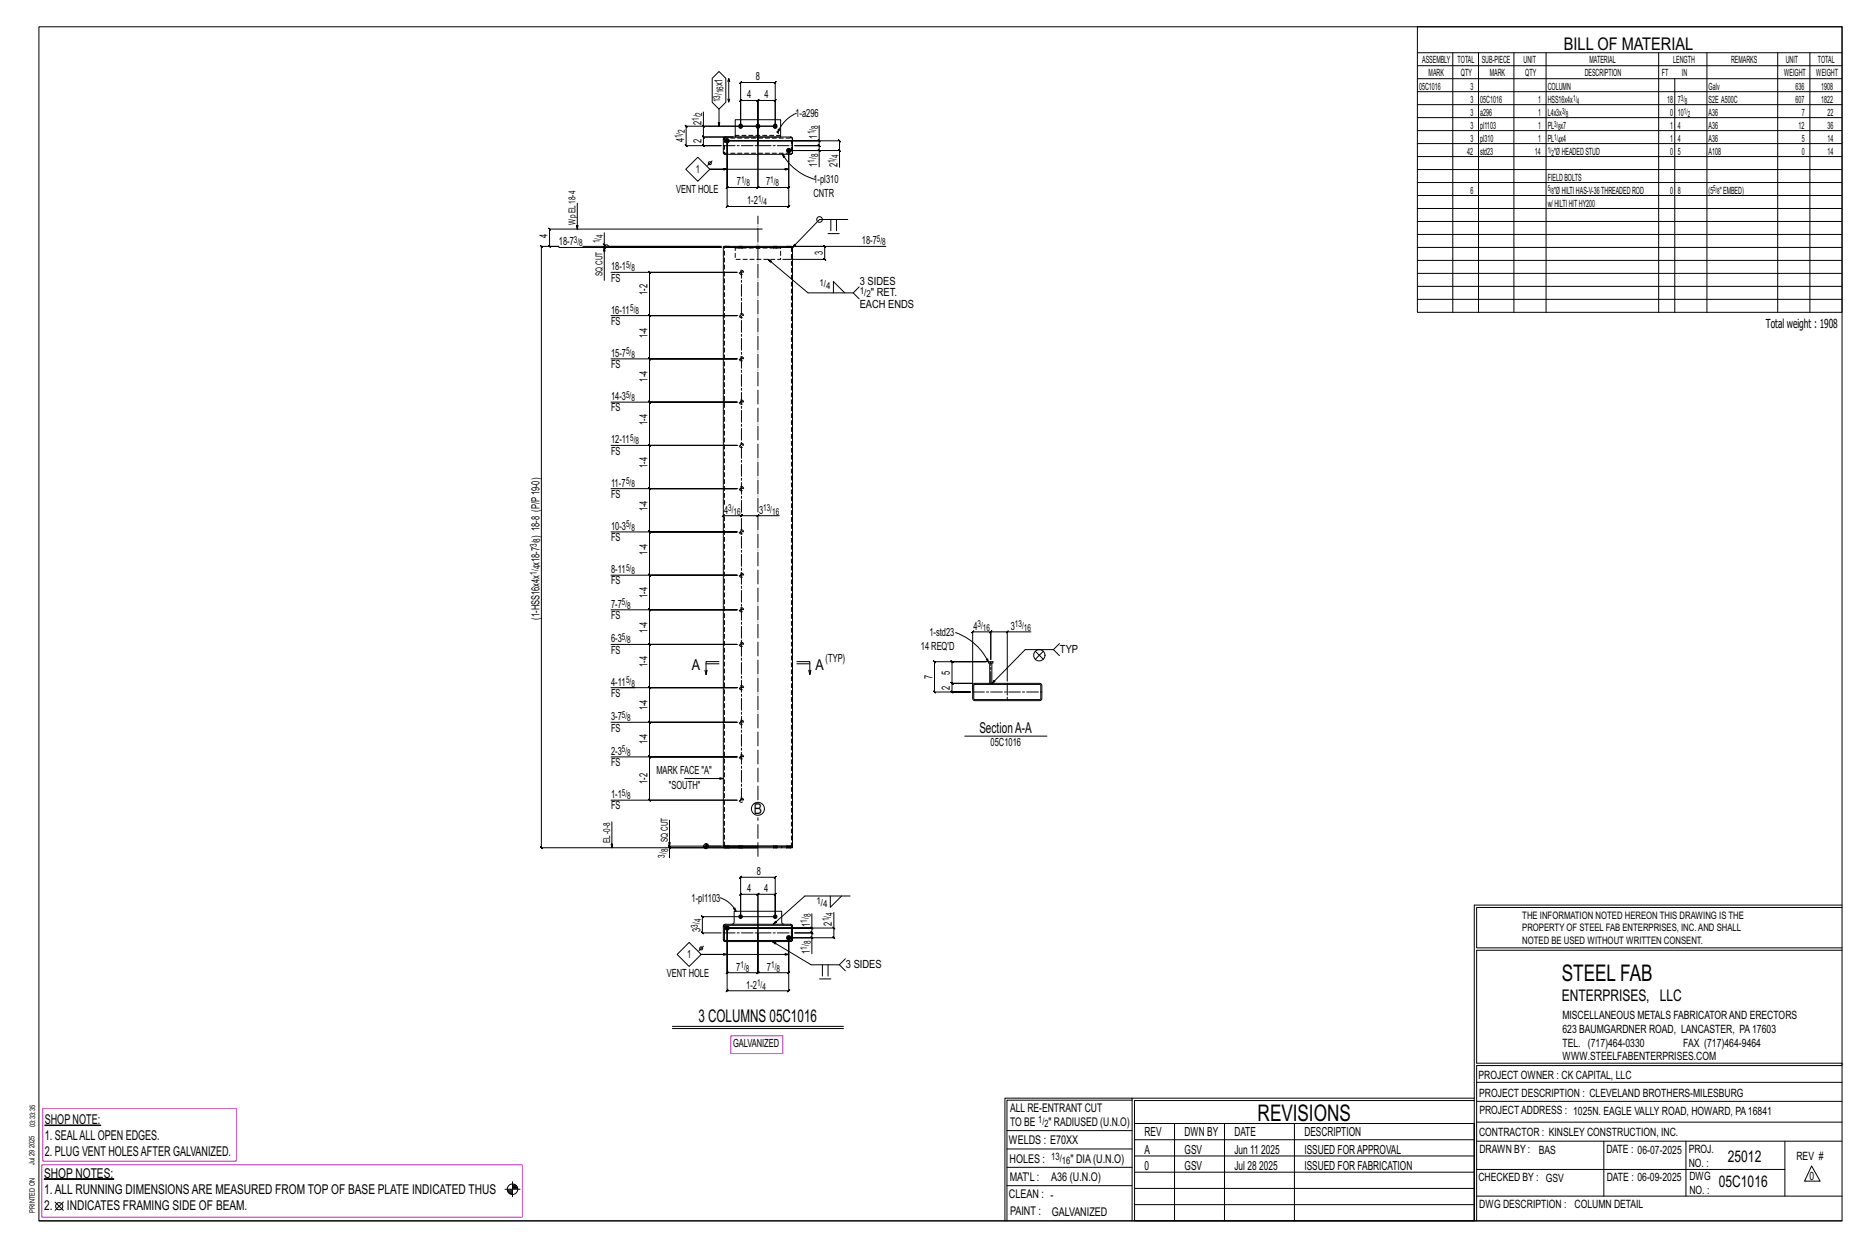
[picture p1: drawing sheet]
<svg xmlns="http://www.w3.org/2000/svg" width="914mm" height="610mm" viewBox="0 0 914 610" stroke-linecap="round" stroke-linejoin="round" font-family="sans-serif">
<g fill="#000" stroke="#000" stroke-width=".49">
<path d="M22 550l27 1zM22 577h34z"/>
<circle cx="356" cy="69" r="1.1"/>
<circle cx="363" cy="62" r="1"/>
<circle cx="371" cy="62" r="1"/>
<circle cx="380" cy="62" r="1"/>
<circle cx="386" cy="74" r="1.1"/>
<circle cx="356" cy="454" r="1.1"/>
<circle cx="363" cy="448" r=".9"/>
<circle cx="379" cy="448" r=".9"/>
<circle cx="386" cy="459" r="1.1"/>
</g>
<g fill="none" stroke="#000" stroke-width=".49">
<path d="M19 13h883v584h-883zM694 13h208v140h-208zM349 38l3-3 3 3v12l-3 3-3-3zM357 38l-1 2M357 40v-2v12M694 26h208M694 32h208M694 39h208M711 26v127M724 26v127M741 26v127M757 26v127"/>
<path d="M812 26v127M820 39v114M836 26v127M870 26v127M886 26v127M344 55v7h35v-13h1l-1 1v-1h-8h1l-1 1v-1v22v-22h1l-1 1v-1h-8l-1 1 1-1v13v-22l-1 1 1-1h16v1l1-1h-1v22h-43l-1-1 1 1v9h-1l1 1v-1h17h-9l1 1-1-1v-4l1 1-1-1h15h-15l1 1-1-1v-5M352 53v9M356 48l1 2v-2M360 59h22v8h-22zM390 55a17 17 0 0 0-9 10M694 45h208M694 51h208"/>
<path d="M694 58h208M344 61l1 1zM349 79l-3 2M354 74l1 1M355 75v1M355 67l-1 1v6l1 2h32l1-2v-6M356 69v23h-1l1-1v1h15l1-1-1 1v-21v21l1-1-1 1h15l1-1-1 1v-18v27h1l-1 1v-1h-30l-1 1 1-1zM380 65h1M381 65h.1M381 63h1l-1 2zM383 75l1 2zM383 75a27 27 0 0 0 16 13"/>
<path d="M387 67h.1M387 67h-32l-1 1M387 75v1M387 67l1 1zM388 74l-1 1M400 68l1 1zM400 73l1 1zM401 61v8h-45h55l-1-1 1 1v5M401 69v2h-1l1 1v-1h-12h12h-1l1 1v-1v3M410 73l1 1zM694 64h208M694 70h208"/>
<path d="M694 77h208M283 99v13M336 83l6-6 5 6-5 6zM356 83h-9h39M401 82v-8h-15h25v8M694 83h208M694 89h208M694 96h208M295 119l1 1zM296 114v6h1l1 1h55M296 120v1h-1l1 1v-1h57h-79M373 112h-104l1 1-1-1v9v-1l1 1h-1h5h-9v-1l1 1h-1v294v-1l1 1h-1h106h-43v5"/>
<path d="M405 114h6M407 107v6M409 107v6M415 107h-14l-13 14M694 102h208M694 108h208M694 115h208M285 121h68zM296 121v16M299 133h62h-43h-1l1 1v-1v21h-1l1 1v-1h43h-43h-1l1 1v-1v22l-1-1 1 1h43h-43l-1-1 1 1v21l-1-1 1 1h43h-43l-1-1 1 1v21l-1-1 1 1h43h-43l-1-1 1 1v21h-1l1 1v-1h43h-43h-1l1 1v-1v21h-1l1 1v-1h43h-43h-1l1 1v-1v21h-1l1 1v-1h43h-43h-1l1 1v-1v17h-1l1 1v-1h43h-43h-1l1 1v-1v17h-1l1 1v-1h43M354 121h34v293h-34zM355 121h.1"/>
<path d="M355 121h32h-32zM355 121h-1M357 121h.1M376 127l20 16h22l3-3M385 121h.1M387 121h1M387 121h.1M434 121h-45h15l-1-1 1 1v6l-1-1 1 1h-21M694 121h208M694 127h208M694 134h208M299 154h62"/>
<path d="M408 143v-5l5 5M418 143l3 3M694 140h208M694 146h208M299 176h62M299 197h62M299 218h62M299 239h62M354 253l1-1zM354 252h9l-1 1 1-1-1 1 1-1h8v1l1-1h-1h10M299 260h62M299 298h62"/>
<path d="M299 281h62M299 315h62M361 315h-43h-1l1 1v-1v21h-1l1 1v-1h43h-43h-1l1 1v-1v17h-1l1 1v-1h43h-43h-1l1 1v-1v17h-1l1 1v-1h43h-43h-1l1 1v-1v21h-1l1 1v-1h43h-62M468 309a28 28 0 0 1 16 15M493 309h1l-1 1zM493 309h-8l-1 1 1-1v14v-14l-1 1 1-1h-9h1l-1 1v-1v29M505 309h-12v24M507 319l2 2 2-2M516 318l3 3M519 315l-3 3h-14l-16 16 1-1-1 1v-10M299 336h62M345 328l1 2"/>
<path d="M346 325h6M352 324h-6v6v-2M390 324h6v6l1-2M390 325h6M396 328v2M457 323v1h26h-17v-1l1 1h-1v10l1 1-1-1h10h-10l1 1-1-1v5v-1l1 1h-1h9h-18h1l-1-1v1v-15h1zM476 335l33-1 1 1v7l-1 1h-32l-1-1zM477 335h32v7h-32zM483 323v-1l1 2zM484 324h2h-2zM484 324v10M507 323l2-2 2 2"/>
<path d="M299 353h62M299 370h62M472 360h40M335 381h19M300 402v13M327 414l1 1zM328 401v13M344 414h9M344 414h2M345 414h1M345 415h1M346 413v2"/>
<path d="M346 414h1M346 413h1M346 413h.1M354 414v1h34v-1M355 414h.1M355 415h.1M355 415v-1h32v1M357 414h.1M357 415h.1M362 414h.1M362 415h.1M363 414h.1"/>
<path d="M363 415h.1M371 414h-43l-1-1 1 1v1M379 414h.1M379 415h.1M380 414h.1M380 415h.1M385 414h.1M385 415h.1M387 414h.1M387 415h.1M353 439a13 13 0 0 1 7 7M363 429l-1 1 1-1h16v1l1-1h-1v19v-10l1-1-1 1h-8l1-1-1 1v18v-18l1-1-1 1h-8v-1l-1 1h1v10z"/>
<path d="M406 438v6l6-6M416 438h-22l-15 14M354 453h.1M354 452h33l1 1v7l-1 1h-32l-1-1zM355 452h.1M355 453h32v7h-32zM356 454v22h-1l1-1v1h15l1-1-1 1v-20v20l1-1-1 1h15l1-1-1 1v-17v26l1-1-1 1h-30v-1l-1 1h1zM358 452l1-1v-5h24v5l1 1M359 445l1-1v2zM379 448h-35h-1l1 1v-1v8h-1l1 1v-1h9M387 452h.1M388 453h.1"/>
<path d="M397 454l1 1zM397 458l1 1zM397 454v2l1 1-1-1h-8h8l1 1-1-1v3M408 454l1 1zM408 446v8h-52h41v-7M408 454v5v-1l1 1h-1h-22h11v8M722 443v154M722 443h180M902 444h-179v20h179M331 467l6-6 6 6-6 6zM344 463l-2 2M354 460h.1"/>
<path d="M355 460v1M356 467h-13h43M378 461l19 11h14l3-3M387 460v1M388 460h.1M401 479h6M403 472v6M405 472v6M411 472l3 3M902 465h-179v55h179v1h-179v76M329 502h84M329 503h84"/>
<path d="M554 538h-61v59M554 537h168M722 538h-167v13M723 539h179M723 530h179M493 553h61M555 550h167v47h-167zM555 558h167M575 550v47M599 550v47M634 550v47M723 549h179"/>
<path d="M723 558h179M785 558v27M825 558v27M874 558v27M251 578v8M251 580h1M493 571h61M493 562h61M555 573h167M555 566h167M723 572h151M887 570l4 8h-8z"/>
<path d="M19 597h883M27 588l4 4M31 588l-4 4M247 582h8M248 582h3M248 583h3M249 583h2M249 584h2M251 581h2M251 580h2M492 597v-60h62v60M493 580h61"/>
<path d="M555 589h167M555 581h167M723 585h179"/>
<circle cx="347" cy="80" r=".7"/>
<circle cx="401" cy="107" r="1.4"/>
<circle cx="509" cy="321" r="2.8"/>
<circle cx="371" cy="396" r="3"/>
<circle cx="346" cy="414" r="1.2"/>
<circle cx="343" cy="464" r=".7"/>
<circle cx="29" cy="590" r="1.8"/>
<circle cx="251" cy="582" r="2.6"/>
</g>
<path d="M358 507h25v8h-25zM21 542h95v26h-95zM21 570h235v26h-235z" fill="none" stroke="#f0f" stroke-width=".5"/>
<g fill="none" stroke="#000" stroke-width=".49" stroke-dasharray="2 1.4">
<path d="M354 68h1zM354 75h.1M354 68h.1M355 75h.1M355 67h.1M355 68h32v7h-32zM382 66h-22M387 75h.1M387 67h.1M388 75h.1M388 68h.1M355 121h.1"/>
<path d="M356 121h-1M356 121h.1M357 121h.1M360 121v6h22v-6M360 121h22M362 121h.1M362 121h1h-1M363 121h.1M370 121h.1M371 121h-1M371 121h.1M372 121h.1"/>
<path d="M379 121h.1M380 121h.1M385 121h.1M386 121h-1M386 121h.1M387 121h.1M387 121v293M355 247v-126M355 414v-162M355 414h.1M355 414v1M355 415h.1"/>
<path d="M355 415v-1M356 414v1zM356 415v-1M356 415l1-1M356 414h.1M357 415v-1M357 415h.1M359 414v1M362 414h.1M362 414v1M362 415h.1M362 415v-1"/>
<path d="M362 414l1 1zM363 415v-1M363 414h.1M363 415h.1M379 414h.1M379 414v1M379 415h.1M379 415v-1M379 414v1zM379 415l1-1M379 414h1M380 415v-1"/>
<path d="M380 415h.1M383 415v-1M385 414h.1M385 414v1M385 415h.1M385 415v-1M386 414v1zM386 415v-1M386 415l1-1M386 414h.1M387 415v-1M387 415h.1"/>
<path d="M354 453h1zM354 460h.1M354 453h.1M355 452l-1 1M355 452h.1M387 452h.1M388 453l-1-1M388 453h.1M354 460h1M355 461h.1M387 461h.1M387 460h1"/>
<path d="M388 460h.1"/>
<circle cx="363" cy="133" r=".5"/>
<circle cx="363" cy="133" r="1.1"/>
<circle cx="363" cy="154" r=".5"/>
<circle cx="363" cy="154" r="1.1"/>
<circle cx="363" cy="176" r=".5"/>
<circle cx="363" cy="176" r="1.1"/>
<circle cx="363" cy="197" r=".5"/>
<circle cx="363" cy="197" r="1.1"/>
<circle cx="363" cy="218" r=".5"/>
<circle cx="363" cy="218" r="1.1"/>
<circle cx="363" cy="239" r=".5"/>
<circle cx="363" cy="239" r="1.1"/>
<circle cx="363" cy="260" r=".5"/>
<circle cx="363" cy="260" r="1.1"/>
<circle cx="363" cy="281" r=".5"/>
<circle cx="363" cy="298" r=".5"/>
<circle cx="363" cy="281" r="1.1"/>
<circle cx="363" cy="298" r="1.1"/>
<circle cx="363" cy="315" r=".5"/>
<circle cx="363" cy="315" r="1.1"/>
<circle cx="363" cy="336" r=".5"/>
<circle cx="363" cy="336" r="1.1"/>
<circle cx="363" cy="353" r=".5"/>
<circle cx="363" cy="353" r="1.1"/>
<circle cx="363" cy="370" r=".5"/>
<circle cx="363" cy="370" r="1.1"/>
<circle cx="363" cy="391" r="1.1"/>
<circle cx="363" cy="391" r=".5"/>
</g>
<path d="M371 391v-285M371 419v-19" fill="none" stroke="#000" stroke-width=".49" stroke-dasharray="6.8 1 0 1"/>
<path d="M354 71h34M476 339h34M485 334v-10M493 334v9M363 391v-258M354 456h34" fill="none" stroke="#000" stroke-width=".49" stroke-dasharray="5.8 1 1 1"/>
<g font-size="11.2">
<text x="764" y="480">STEEL FAB</text>
<text x="616" y="548">REVISIONS</text>
</g>
<g font-size="8.6">
<text x="765" y="24">BILL OF MATERIAL</text>
<text x="342" y="500">3 COLUMNS 05C1016</text>
</g>
<g font-size="7.9">
<text x="765" y="490">ENTERPRISES, LLC</text>
<text x="846" y="569">25012</text>
<text x="841" y="581">05C1016</text>
</g>
<g font-size="7.3">
<text x="339" y="328">A</text>
<text x="399" y="328">A</text>
<text x="479" y="358">SectionA-A</text>
<text x="369" y="398">B</text>
</g>
<g font-size="6.6">
<text x="22" y="550">SHOPNOTE:</text>
<text x="22" y="558">1. SEALALLOPEN EDGES.</text>
<text x="22" y="566">2. PLUG VENT HOLESAFTER GALVANIZED.</text>
<text x="22" y="576">SHOP NOTES:</text>
<text x="22" y="584">1.ALL RUNNING DIMENSIONSARE MEASURED FROM TOP OF BASE PLATE INDICATED THUS</text>
<text x="22" y="592">2.</text>
<text x="33" y="592">INDICATES FRAMING SIDE OF BEAM.</text>
</g>
<g font-size="6.1">
<text x="864" y="161">Total weight : 1908</text>
<text x="560" y="556">REV</text>
<text x="580" y="556">DWN BY</text>
<text x="604" y="556">DATE</text>
<text x="639" y="556">DESCRIPTION</text>
<text x="560" y="564">A</text>
<text x="580" y="564">GSV</text>
<text x="604" y="564">Jun 11</text>
<text x="617" y="564">2025</text>
<text x="639" y="564">ISSUED FORAPPROVAL</text>
<text x="560" y="572">0</text>
<text x="580" y="572">GSV</text>
<text x="604" y="572">Jul 28</text>
<text x="616" y="572">2025</text>
<text x="639" y="572">ISSUED FOR FABRICATION</text>
</g>
<g font-size="5.9">
<text x="494" y="560">WELDS : E70XX</text>
<text x="494" y="569">HOLES :</text>
<text x="524" y="569">&quot; DIA(U.N.O)</text>
<text x="494" y="578">MAT'L :</text>
<text x="515" y="578">A36 (U.N.O)</text>
<text x="494" y="586">CLEAN : -</text>
<text x="495" y="595">PAINT :</text>
<text x="515" y="595">GALVANIZED</text>
</g>
<g font-size="5.8">
<text x="494" y="544">ALL RE-ENTRANT CUT</text>
<text x="494" y="551">TO BE</text>
<text x="513" y="551">&quot; RADIUSED (U.N.O)</text>
</g>
<g font-size="5.6">
<text x="765" y="499">MISCELLANEOUS METALS FABRICATORAND ERECTORS</text>
<text x="765" y="505">623 BAUMGARDNER ROAD, LANCASTER, PA17603</text>
<text x="765" y="512">TEL. (717)464-0330</text>
<text x="824" y="512">FAX (717)464-9464</text>
<text x="765" y="519">WWW.STEELFABENTERPRISES.COM</text>
<text x="724" y="528">PROJECT OWNER : CK CAPITAL, LLC</text>
<text x="724" y="537">PROJECT DESCRIPTION : CLEVELAND BROTHERS-MILESBURG</text>
<text x="724" y="545">PROJECTADDRESS : 1025N. EAGLE VALLY ROAD, HOWARD, PA16841</text>
<text x="724" y="556">CONTRACTOR : KINSLEY CONSTRUCTION, INC.</text>
<text x="724" y="564">DRAWN BY :</text>
<text x="753" y="564">BAS</text>
<text x="786" y="564">DATE : 06-07-2025</text>
<text x="827" y="564">PROJ.</text>
<text x="879" y="568">REV #</text>
<text x="827" y="571">NO. :</text>
<text x="724" y="578">CHECKED BY : GSV</text>
<text x="787" y="578">DATE : 06-09-2025</text>
<text x="827" y="578">DWG</text>
<text x="886" y="578">0</text>
<text x="827" y="584">NO. :</text>
<text x="724" y="591">DWG DESCRIPTION : COLUMN DETAIL</text>
</g>
<g font-size="5.5">
<text x="370" y="39">8</text>
<text x="354" y="42" transform="rotate(-90 354 42)">x1</text>
<text x="366" y="48">4</text>
<text x="374" y="48">4</text>
<text x="389" y="57">1-a296</text>
<text x="343" y="61" transform="rotate(-90 343 61)">2</text>
<text x="335" y="70" transform="rotate(-90 335 70)">4</text>
<text x="343" y="70" transform="rotate(-90 343 70)">2</text>
<text x="400" y="68" transform="rotate(-90 400 68)">1</text>
<text x="400" y="82" transform="rotate(-90 400 82)">1</text>
<text x="410" y="82" transform="rotate(-90 410 82)">2</text>
<text x="341" y="85">1</text>
<text x="398" y="90">1-pl310</text>
<text x="331" y="94">VENT HOLE</text>
<text x="361" y="91">7</text>
<text x="375" y="91">7</text>
<text x="366" y="100">1-2</text>
<text x="398" y="96">CNTR</text>
<text x="268" y="117" transform="rotate(-90 268 117)">4</text>
<text x="422" y="120">18-7</text>
<text x="274" y="120">18-7</text>
<text x="403" y="125" transform="rotate(-90 403 125)">3</text>
<text x="299" y="132">18-1</text>
<text x="299" y="138">FS</text>
<text x="421" y="140">3 SIDES</text>
<text x="317" y="144" transform="rotate(-90 317 144)">1-2</text>
<text x="426" y="145">&quot; RET.</text>
<text x="299" y="153">16-11</text>
<text x="421" y="151">EACH ENDS</text>
<text x="299" y="159">FS</text>
<text x="317" y="166" transform="rotate(-90 317 166)">1-4</text>
<text x="299" y="175">15-7</text>
<text x="299" y="180">FS</text>
<text x="317" y="187" transform="rotate(-90 317 187)">1-4</text>
<text x="299" y="196">14-3</text>
<text x="299" y="201">FS</text>
<text x="317" y="208" transform="rotate(-90 317 208)">1-4</text>
<text x="299" y="217">12-11</text>
<text x="299" y="222">FS</text>
<text x="317" y="229" transform="rotate(-90 317 229)">1-4</text>
<text x="299" y="238">11-7</text>
<text x="299" y="244">FS</text>
<text x="317" y="250" transform="rotate(-90 317 250)">1-4</text>
<text x="354" y="251">4</text>
<text x="372" y="251">3</text>
<text x="264" y="263" transform="rotate(-90 264 263)">) 18-8 (P/P19-0)</text>
<text x="299" y="259">10-3</text>
<text x="299" y="265">FS</text>
<text x="317" y="271" transform="rotate(-90 317 271)">1-4</text>
<text x="264" y="277" transform="rotate(-90 264 277)">x18-7</text>
<text x="299" y="280">8-11</text>
<text x="299" y="286">FS</text>
<text x="317" y="293" transform="rotate(-90 317 293)">1-4</text>
<text x="299" y="297">7-7</text>
<text x="264" y="303" transform="rotate(-90 264 303)">(1-HSS16x4x</text>
<text x="299" y="303">FS</text>
<text x="317" y="309" transform="rotate(-90 317 309)">1-4</text>
<text x="455" y="311">1-std23</text>
<text x="476" y="308">4</text>
<text x="495" y="308">3</text>
<text x="299" y="314">6-3</text>
<text x="451" y="318">14 REQ'D</text>
<text x="299" y="320">FS</text>
<text x="519" y="320">TYP</text>
<text x="317" y="326" transform="rotate(-90 317 326)">1-4</text>
<text x="404" y="324">(TYP)</text>
<text x="299" y="335">4-11</text>
<text x="456" y="332" transform="rotate(-90 456 332)">7</text>
<text x="465" y="330" transform="rotate(-90 465 330)">5</text>
<text x="299" y="341">FS</text>
<text x="465" y="337" transform="rotate(-90 465 337)">2</text>
<text x="317" y="348" transform="rotate(-90 317 348)">1-4</text>
<text x="299" y="352">3-7</text>
<text x="299" y="358">FS</text>
<text x="317" y="364" transform="rotate(-90 317 364)">1-4</text>
<text x="485" y="365">05C1016</text>
<text x="299" y="369">2-3</text>
<text x="299" y="375">FS</text>
<text x="317" y="384" transform="rotate(-90 317 384)">1-2</text>
<text x="321" y="379">MARK FACE &quot;A&quot;</text>
<text x="327" y="386">&quot;SOUTH&quot;</text>
<text x="299" y="390">1-1</text>
<text x="299" y="396">FS</text>
<text x="370" y="428">8</text>
<text x="366" y="437">4</text>
<text x="374" y="437">4</text>
<text x="339" y="441">1-pl1103</text>
<text x="343" y="456" transform="rotate(-90 343 456)">3</text>
<text x="396" y="453" transform="rotate(-90 396 453)">1</text>
<text x="407" y="453" transform="rotate(-90 407 453)">2</text>
<text x="396" y="467" transform="rotate(-90 396 467)">1</text>
<text x="336" y="469">1</text>
<text x="414" y="474">3 SIDES</text>
<text x="326" y="478">VENT HOLE</text>
<text x="360" y="475">7</text>
<text x="375" y="475">7</text>
<text x="365" y="484">1-2</text>
<text x="359" y="512">GALVANIZED</text>
</g>
<g font-size="5">
<text x="745" y="450">THE INFORMATION NOTED HEREON THIS DRAWING IS THE</text>
<text x="745" y="456">PROPERTY OF STEEL FAB ENTERPRISES, INC.AND SHALL</text>
<text x="745" y="462">NOTED BE USED WITHOUT WRITTEN CONSENT.</text>
<text x="508" y="550">1/</text>
<text x="511" y="551">2</text>
<text x="515" y="568">13/</text>
<text x="520" y="570">16</text>
</g>
<g font-size="4.9">
<text x="696" y="31">ASSEMBLY</text>
<text x="714" y="31">TOTAL</text>
<text x="725" y="31">SUB-PIECE</text>
<text x="746" y="31">UNIT</text>
<text x="778" y="31">MATERIAL</text>
<text x="819" y="31">LENGTH</text>
<text x="847" y="31">REMARKS</text>
<text x="874" y="31">UNIT</text>
<text x="890" y="31">TOTAL</text>
<text x="699" y="37">MARK</text>
<text x="715" y="37">QTY</text>
<text x="729" y="37">MARK</text>
<text x="747" y="37">QTY</text>
<text x="776" y="37">DESCRIPTION</text>
<text x="814" y="37">FT</text>
<text x="823" y="37">IN</text>
<text x="873" y="37">WEIGHT</text>
<text x="889" y="37">WEIGHT</text>
<text x="695" y="44">05C1016</text>
<text x="720" y="44">3</text>
<text x="758" y="44">COLUMN</text>
<text x="836" y="44">Galv</text>
<text x="879" y="44">636</text>
<text x="891" y="44">1908</text>
<text x="720" y="50">3</text>
<text x="725" y="50">05C1016</text>
<text x="753" y="50">1</text>
<text x="758" y="50">HSS16x4x</text>
<text x="816" y="50">18</text>
<text x="821" y="50">7</text>
<text x="836" y="50">S2E A500C</text>
<text x="879" y="50">607</text>
<text x="891" y="50">1822</text>
<text x="720" y="57">3</text>
<text x="725" y="57">a296</text>
<text x="753" y="57">1</text>
<text x="758" y="57">L4x3x</text>
<text x="818" y="57">0</text>
<text x="821" y="57">10</text>
<text x="836" y="57">A36</text>
<text x="882" y="57">7</text>
<text x="895" y="57">22</text>
<text x="720" y="63">3</text>
<text x="725" y="63">pl1103</text>
<text x="753" y="63">1</text>
<text x="758" y="63">PL x7</text>
<text x="818" y="63">1</text>
<text x="821" y="63">4</text>
<text x="836" y="63">A36</text>
<text x="880" y="63">12</text>
<text x="895" y="63">36</text>
<text x="720" y="69">3</text>
<text x="725" y="69">pl310</text>
<text x="753" y="69">1</text>
<text x="758" y="69">PL x4</text>
<text x="818" y="69">1</text>
<text x="821" y="69">4</text>
<text x="836" y="69">A36</text>
<text x="882" y="69">5</text>
<text x="895" y="69">14</text>
<text x="718" y="76">42</text>
<text x="725" y="76">std23</text>
<text x="751" y="76">14</text>
<text x="761" y="76">&quot;ØHEADEDSTUD</text>
<text x="818" y="76">0</text>
<text x="821" y="76">5</text>
<text x="836" y="76">A108</text>
<text x="882" y="76">0</text>
<text x="895" y="76">14</text>
<text x="758" y="88">FIELDBOLTS</text>
<text x="720" y="95">6</text>
<text x="761" y="95">&quot;ØHILTIHAS-V-36THREADEDROD</text>
<text x="818" y="95">0</text>
<text x="821" y="95">8</text>
<text x="836" y="95">(5 &quot;EMBED)</text>
<text x="758" y="101">w/HILTIHITHY200</text>
</g>
<g font-size="4.7">
<text x="354" y="46" transform="rotate(-90 354 46)">16</text>
<text x="352" y="50" transform="rotate(-90 352 50)">13/</text>
<text x="342" y="59" transform="rotate(-90 342 59)">1/</text>
<text x="344" y="57" transform="rotate(-90 344 57)">2</text>
<text x="335" y="65" transform="rotate(-90 335 65)">2</text>
<text x="399" y="66" transform="rotate(-90 399 66)">1/</text>
<text x="400" y="63" transform="rotate(-90 400 63)">8</text>
<text x="334" y="68" transform="rotate(-90 334 68)">1/</text>
<text x="400" y="77" transform="rotate(-90 400 77)">8</text>
<text x="410" y="77" transform="rotate(-90 410 77)">4</text>
<text x="399" y="80" transform="rotate(-90 399 80)">1/</text>
<text x="409" y="80" transform="rotate(-90 409 80)">1/</text>
<text x="363" y="89">1/</text>
<text x="377" y="89">1/</text>
<text x="365" y="91">8</text>
<text x="380" y="91">8</text>
<text x="371" y="99">1/</text>
<text x="374" y="100">4</text>
<text x="282" y="110" transform="rotate(-90 282 110)">Wp EL18-4</text>
<text x="281" y="119">3/</text>
<text x="294" y="119" transform="rotate(-90 294 119)">1/</text>
<text x="295" y="116" transform="rotate(-90 295 116)">4</text>
<text x="429" y="118">5/</text>
<text x="432" y="120">8</text>
<text x="284" y="120">8</text>
<text x="306" y="131">5/</text>
<text x="295" y="135" transform="rotate(-90 295 135)">SQ CUT</text>
<text x="309" y="133">8</text>
<text x="401" y="140">1/</text>
<text x="404" y="141">4</text>
<text x="421" y="144">1/</text>
<text x="424" y="145">2</text>
<text x="309" y="152">5/</text>
<text x="311" y="154">8</text>
<text x="306" y="173">5/</text>
<text x="309" y="175">8</text>
<text x="306" y="195">5/</text>
<text x="309" y="196">8</text>
<text x="309" y="216">5/</text>
<text x="311" y="217">8</text>
<text x="306" y="237">5/</text>
<text x="309" y="239">8</text>
<text x="356" y="250">3/</text>
<text x="359" y="252">16</text>
<text x="374" y="250">13/</text>
<text x="378" y="252">16</text>
<text x="306" y="258">5/</text>
<text x="309" y="260">8</text>
<text x="263" y="268" transform="rotate(-90 263 268)">3/</text>
<text x="264" y="265" transform="rotate(-90 264 265)">8</text>
<text x="263" y="281" transform="rotate(-90 263 281)">1/</text>
<text x="264" y="279" transform="rotate(-90 264 279)">4</text>
<text x="306" y="279">5/</text>
<text x="309" y="281">8</text>
<text x="304" y="296">5/</text>
<text x="307" y="298">8</text>
<text x="479" y="307">3/</text>
<text x="481" y="309">16</text>
<text x="497" y="307">13/</text>
<text x="501" y="309">16</text>
<text x="304" y="313">5/</text>
<text x="307" y="315">8</text>
<text x="306" y="334">5/</text>
<text x="309" y="336">8</text>
<text x="304" y="351">5/</text>
<text x="307" y="353">8</text>
<text x="304" y="368">5/</text>
<text x="307" y="370">8</text>
<text x="304" y="389">5/</text>
<text x="307" y="391">8</text>
<text x="299" y="413" transform="rotate(-90 299 413)">EL-0-8</text>
<text x="327" y="412" transform="rotate(-90 327 412)">SQ CUT</text>
<text x="325" y="420" transform="rotate(-90 325 420)">3/</text>
<text x="327" y="417" transform="rotate(-90 327 417)">8</text>
<text x="400" y="442">1/</text>
<text x="403" y="444">4</text>
<text x="397" y="449" transform="rotate(-90 397 449)">8</text>
<text x="408" y="448" transform="rotate(-90 408 448)">4</text>
<text x="342" y="454" transform="rotate(-90 342 454)">3/</text>
<text x="343" y="451" transform="rotate(-90 343 451)">4</text>
<text x="395" y="451" transform="rotate(-90 395 451)">1/</text>
<text x="406" y="451" transform="rotate(-90 406 451)">1/</text>
<text x="397" y="462" transform="rotate(-90 397 462)">8</text>
<text x="395" y="465" transform="rotate(-90 395 465)">1/</text>
<text x="362" y="474">1/</text>
<text x="377" y="474">1/</text>
<text x="365" y="475">8</text>
<text x="380" y="475">8</text>
<text x="371" y="483">1/</text>
<text x="373" y="484">4</text>
</g>
<g font-size="4.2">
<text x="770" y="49">1/</text>
<text x="772" y="51">4</text>
<text x="823" y="49">3/</text>
<text x="825" y="51">8</text>
<text x="765" y="56">3/</text>
<text x="767" y="57">8</text>
<text x="824" y="56">1/</text>
<text x="826" y="57">2</text>
<text x="761" y="62">3/</text>
<text x="763" y="63">8</text>
<text x="761" y="68">1/</text>
<text x="763" y="70">4</text>
<text x="758" y="75">1/</text>
<text x="759" y="76">2</text>
<text x="758" y="94">5/</text>
<text x="759" y="95">8</text>
<text x="839" y="94">5/</text>
<text x="841" y="95">8</text>
</g>
<g font-size="3.7">
<text x="17" y="551" transform="rotate(-90 17 551)">03:33:35</text>
<text x="17" y="562" transform="rotate(-90 17 562)">2025</text>
<text x="17" y="570" transform="rotate(-90 17 570)">Jul 29</text>
<text x="17" y="593" transform="rotate(-90 17 593)">PRINTED ON</text>
</g>
</svg>
